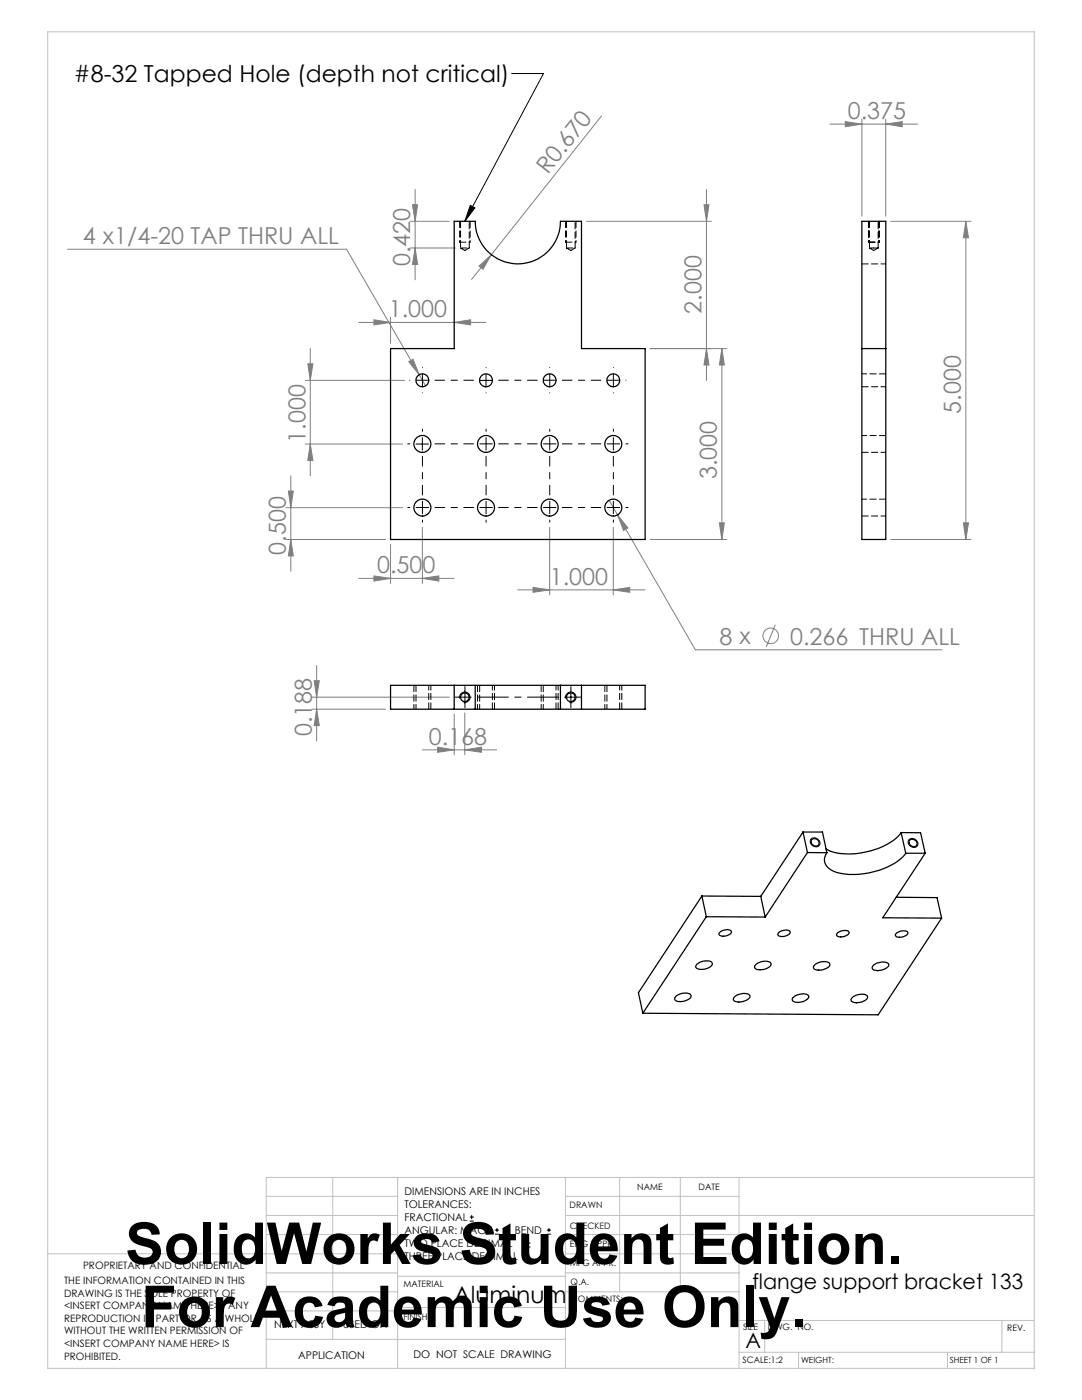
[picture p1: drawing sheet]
<svg xmlns="http://www.w3.org/2000/svg" width="216mm" height="279mm" viewBox="0 0 216 279" stroke-linecap="round" stroke-linejoin="round" font-family="sans-serif">
<g fill="none" stroke="#808080" stroke-width=".2">
<path d="M82.8 37.8v18M120.1 23.1l-22.1 27.7M141 37.8v38.1M165.6 24.8h17.5M168.7 24.3l3.3 .5-3.3 .5zM172 23.8v19.3M176.7 24.8l3.3-.5v1zM176.7 23.8v19.3M13.5 49.7h55.6l14.5 25.1M81.8 44.2h7.8M81.8 49.5h9.1M82.3 40.9h1l-.5 3.3z"/>
<path d="M82.8 49.5l.5 3.3h-1zM95.6 53.1l2.4-2.3-1.6 2.9zM98 50.8l-3.9 5M117 44.2h25M140.5 40.9h1l-.5 3.3zM177.7 44.2h16M192.7 44.2l.6 3.2h-1.1zM192.7 44.2v63.5M60.9 75.9h19.9M61.4 72.6h1l-.5 3.3zM61.9 69.6v25.4M71.6 64.3h25.4"/>
<path d="M74.6 63.8l3.3 .5-3.3 .5zM77.9 63.3v5.2M81.6 72.2l.8-.5 1.2 3.1zM83.6 74.8l1.3 2.2M90.6 64.3l3.3-.5v1zM129.7 69.6h15.3M141 69.6l.5 3.2h-1zM144 69.6l.5 3.2h-1zM144 69.6v38.1M57.5 98h1l-.5 3.3zM58 95v19M60.9 88.6h19.4"/>
<path d="M61.9 88.6l.5 3.3h-1zM121.5 99.8l17.2 29.9h49.3M57 107.7h19.9M57 101.3h23.3M58 107.7l.5 3.2h-1zM71.6 115.4h19M74.6 114.9l3.3 .5-3.3 .6zM77.9 108.7v7.8M84.3 115.4l3.3-.5v1.1zM84.3 105.2v11.3M103.3 117.7h25.4M106.4 117.2l3.3 .5-3.3 .5z"/>
<path d="M109.7 105.2v13.5M122.4 117.7l3.3-.5v1zM122.4 105.2v13.5M123.2 102.8l2.1 2.6-.9 .5zM129.7 107.7h15.3M143.5 104.4h1l-.5 3.3zM177.7 107.7h16M192.2 104.4h1.1l-.6 3.3zM62.2 139.1h27.4M62.7 135.9h1l-.5 3.2zM63.2 132.8v15.1M154.7 124.7l-1.8 4.4"/>
<path d="M62.2 141.5h14.7M63.2 141.5l.5 3.3h-1zM84.3 149.6h14.8M87.3 149.1l3.3 .5-3.3 .5zM90.6 142.5v8.1M92.7 149.6l3.4-.5v1zM92.7 142.3v8.3"/>
<circle cx="153.8" cy="126.9" r="1.55"/>
</g>
<g fill="none" stroke="#000" stroke-width=".2">
<path d="M102.1 14.7h6.3l-15.7 29.5M93.8 41l1 .5-2.1 2.7zM95.7 75.9h2.5M97 74.6v2.6M83 88.6h2.5M84.3 87.3v2.6M91.8 139.4a1.04 1.04 0 0 1 .9-1.3 1.04 1.04 0 0 1 1.1 1.1 1.04 1.04 0 0 1-1.3 1M112.6 139.1h2.5M112.9 139.4a1.04 1.04 0 0 1 .9-1.3 1.04 1.04 0 0 1 1.1 1.1 1.04 1.04 0 0 1-1.3 1M113.9 137.9v2.5M161.7 167.5a1.04 1.04 0 0 1 1.5 0 1.04 1.04 0 0 1 .1 1.4 1.13 1.13 0 0 1-1.2-.2 1.13 1.13 0 0 1-.4-1.2zM181.4 167.6a1.06 1.06 0 0 1 1.3 0 1.06 1.06 0 0 1 .3 1.3 1.07 1.07 0 0 1-1.4 0 1.07 1.07 0 0 1-.2-1.3z"/>
<path d="M93.7 243.7h.8M93.7 242.9h.8M94.1 242.5v.8M98.7 246.3h.9M98.7 245.5h.9M99.2 245.1v.8M104.9 251.5h.8M104.9 250.6h.8M105 248.9h.8M105 248.1h.8M105.3 250.3v.8M105.4 247.7v.8"/>
<path d="M109.1 246.3h.8M109.1 245.5h.8M109.5 245.1v.8"/>
</g>
<g fill="none" stroke="#c0c0c0" stroke-width=".2">
<path d="M9.5 6.4h196.9v266.7h-196.9zM53.1 238.8h26.2M66.4 235v32.3M79.3 235v38.1M112.8 235v38.1M112.8 238.8h34.7M123.6 235v22.8M135.7 235v22.8M147.5 235v38.1M206.4 235h-153.3v38.1M9.5 250.2h69.8M53.1 257.8h26.2"/>
<path d="M53.1 242.6h26.2M53.1 246.4h26.2M53.1 254h26.2M79.3 254.7h33.5M112.8 257.8h34.7M112.8 250.2h34.7M112.8 242.6h93.6M112.8 246.4h34.7M112.8 254h34.7M53.1 267.3h59.7M53.1 261.6h26.2M79.3 260.9h33.5"/>
<path d="M147.5 269.9h58.9M147.5 263.5h58.9M152.6 263.5v6.4M159.3 269.9v3.2M189.1 269.9v3.2M199.9 263.5v6.4"/>
</g>
<g fill="none" stroke="#000" stroke-width=".2" stroke-dasharray="15.2 1.3 1.3 1.3">
<path d="M81.8 75.9h.1M84.3 75.9v1.2M84.3 75.9h1.2M84.3 75.9v-1.3M84.3 75.9h-1.3M84.3 78.4h.1M84.3 73.4h.1M97 78.4h.1M97 73.4h.1M109.7 75.9v1.2M109.7 75.9h1.2M109.7 75.9v-1.3"/>
<path d="M109.7 75.9h-1.3M109.7 78.4h.1M109.7 73.4h.1M122.4 75.9v1.2M122.4 75.9h1.2M122.4 75.9v-1.3M122.4 75.9h-1.3M122.4 78.4h.1M122.4 73.4h.1M124.9 75.9h.1M81.8 88.6h-.4M84.3 86.1v-.5"/>
<path d="M97 88.6h1.2M97 88.6v-1.3M97 88.6h-1.3M97 88.6v1.2M97 86.1v-.5M109.7 88.6h1.2M109.7 88.6v-1.3M109.7 88.6h-1.3M109.7 88.6v1.2M109.7 86.1v-.5M122.4 88.6h1.2M122.4 88.6v-1.3"/>
<path d="M122.4 88.6h-1.3M122.4 88.6v1.2M122.4 86.1v-.5M124.9 88.6h.4M81.8 101.3h-.4M84.3 101.3h1.2M84.3 101.3v-1.3M84.3 101.3h-1.3M84.3 101.3v1.2M84.3 103.8v.4M97 101.3h1.2M97 101.3v-1.3"/>
<path d="M97 101.3h-1.3M97 101.3v1.2M97 103.8v.4M109.7 101.3h1.2M109.7 101.3v-1.3M109.7 101.3h-1.3M109.7 101.3v1.2M109.7 103.8v.4M122.4 101.3h1.2M122.4 101.3v-1.3M122.4 101.3h-1.3M122.4 101.3v1.2"/>
<path d="M122.4 103.8v.4M124.9 101.3h.4M91.5 139.1h-.8M92.8 139.1v1.3M92.8 139.1h1.2M92.8 139.1v-1.2M92.8 139.1h-1.3M92.8 137.9v-.9M113.9 137.9v-.9M115.2 139.1h.8M92.8 140.4v.8M113.9 140.4v.8"/>
</g>
<path d="M111.4 139.1h-16.1" fill="none" stroke="#000" stroke-width=".2" stroke-dasharray="15.2 1.3 1.3 1.3" stroke-dashoffset="9.1"/>
<path d="M91.7 44.2v4.1M91.7 48.3h2.1M93.8 44.2v4.1M112.9 44.2v4.1M112.9 48.3h2M114.9 44.2v4.1M173.3 44.2v4.1M173.3 48.3h2.1M175.4 44.2v4.1" fill="none" stroke="#000" stroke-width=".2" stroke-dasharray="1.3 .6"/>
<g fill="none" stroke="#000" stroke-width=".2" stroke-dasharray="15.2 1.3 1.3 1.3" stroke-dashoffset="13.3">
<path d="M94.5 75.9h-7.7M107.2 75.9h-7.7M119.9 75.9h-7.7M84.3 91.1v7.7M86.8 88.6h7.7M97 91.1v7.7M99.5 88.6h7.7M109.7 91.1v7.7M112.2 88.6h7.7M122.4 91.1v7.7M86.8 101.3h7.7M99.5 101.3h7.7"/>
<path d="M112.2 101.3h7.7"/>
</g>
<g fill="#808080">
<path d="M95.6 53.1l2.4-2.3-1.6 2.9z"/>
<path d="M84.3 115.4l3.3-.5v1.1zM74.6 114.9l3.3 .5-3.3 .6zM92.7 149.6l3.4-.5v1zM87.3 149.1l3.3 .5-3.3 .5z"/>
<path d="M74.6 63.8l3.3 .5-3.3 .5zM90.6 64.3l3.3-.5v1zM81.6 72.2l2 2.6-1.2-3.1zM123.2 102.8l1.2 3.1 .9-.5zM168.7 24.3l3.3 .5-3.3 .5zM176.7 24.8l3.3-.5v1z"/>
<path d="M106.4 117.2l3.3 .5-3.3 .5zM122.4 117.7l3.3-.5v1z"/>
<path d="M143.5 104.4h1l-.5 3.3zM144 69.6l.5 3.2h-1z"/>
<path d="M82.3 40.9h1l-.5 3.3zM82.8 49.5l.5 3.3h-1zM57.5 98h1l-.5 3.3zM58 107.7l.5 3.2h-1zM140.5 40.9h1l-.5 3.3zM141 69.6l.5 3.2h-1zM192.7 44.2l.6 3.2h-1.1zM192.2 104.4h1.1l-.6 3.3zM62.7 135.9h1l-.5 3.2zM63.2 141.5l.5 3.3h-1z"/>
<path d="M61.9 88.6l.5 3.3h-1zM61.4 72.6h1l-.5 3.3z"/>
</g>
<path d="M93.8 41l1 .5-2.1 2.7z" fill="#000"/>
<g fill="none" stroke="#000" stroke-width=".25">
<path d="M90.6 44.2h4.2a8.5 8.5 0 0 0 8.5 8.5 8.5 8.5 0 0 0 8.5-8.5h4.2v25.4h12.7v38.1h-50.8v-38.1h12.7zM172 44.2h4.7v63.5h-4.7zM172 69.6h4.7M90.6 136.8v4.7M94.8 136.8h17M94.8 136.8h-16.9v4.7h16.9M94.8 136.8v4.7M111.8 136.8h16.9v4.7h-16.9M111.8 136.8v4.7M116 136.8v4.7M94.8 141.5h17M140.1 178.8l-12.7 19.3 .9 4.1"/>
<path d="M140.1 178.8l.8 4.2M140.1 178.8l11.7 .1M151.8 178.9l.9 4.1M160.2 166.1h3.9l.9 4.1M160.2 166.1l.9 4M160.2 166.1l-8.4 12.8M161.1 170.1l-8.4 12.9M161.1 170.1l3.9 .1M162 167.6a.83 .83 0 0 1 1.2 0 .83 .83 0 0 1-.2 1.2 .91 .91 0 0 1-.9-.3 .91 .91 0 0 1-.1-.9zM165 170.2a2.31 2.31 0 0 0 1.2 3.6 14.9 14.9 0 0 0 11.7-1.2l1.9-1.3 .9-1M178.8 179.1h8.2l.9 4.1M179.8 166.2a12.1 12.1 0 0 1-8 4 10.9 10.9 0 0 1-6.9-.8"/>
<path d="M179.8 166.2l.9 4.1M179.8 166.2h3.9l.9 4.1M180.7 170.3h3.9M181.5 167.7a.85 .85 0 0 1 1.2 0 .85 .85 0 0 1 0 1.2 .9 .9 0 0 1-1-.2 .9 .9 0 0 1-.2-1zM184.6 170.3l-8.5 12.9h11.8M134.9 198.8a2.54 2.54 0 0 1 2.9-.3 .93 .93 0 0 1-.9 1.2 1.85 1.85 0 0 1-2.3-.3zM139 192.5a2.57 2.57 0 0 1 3.1-.4 .96 .96 0 0 1-1 1.2 1.82 1.82 0 0 1-2.3-.3zM140.9 183l-12.6 19.2M140.9 183h11.8M143.5 186.2a1.89 1.89 0 0 1 2.4-.3 1.53 1.53 0 0 1-1.9 .9l-.5-.2zM146.5 199a2.71 2.71 0 0 1 3.1-.4 .93 .93 0 0 1-1 1.1 1.89 1.89 0 0 1-2.3-.2zM150.7 192.6a2.57 2.57 0 0 1 3.1-.4 .99 .99 0 0 1-.9 1.1 1.89 1.89 0 0 1-2.3-.2z"/>
<path d="M155.4 186.1a1.86 1.86 0 0 1 2.3-.2 1.51 1.51 0 0 1-1.9 1 .46 .46 0 0 1-.6-.3 .46 .46 0 0 1 .2-.5zM158.2 199.1a2.71 2.71 0 0 1 3.1-.4 1.04 1.04 0 0 1-.9 1.1 1.95 1.95 0 0 1-2.3-.2zM162.6 192.5a2.54 2.54 0 0 1 2.9-.2 .93 .93 0 0 1-.9 1.1 1.85 1.85 0 0 1-2.3-.3zM167 186.3a1.85 1.85 0 0 1 2.4-.3 1.53 1.53 0 0 1-1.9 1l-.6-.3zM170 199.2a2.64 2.64 0 0 1 3-.4 .97 .97 0 0 1-.9 1.1 1.92 1.92 0 0 1-2.3-.3zM174.2 192.8a2.71 2.71 0 0 1 3.1-.5 .93 .93 0 0 1-1 1.2 1.89 1.89 0 0 1-2.3-.3zM178.8 186.3a1.85 1.85 0 0 1 2.4-.2 1.53 1.53 0 0 1-2 .9l-.5-.3zM187.9 183.2l-12.7 19.3-46.9-.3"/>
<circle cx="84.3" cy="75.9" r="1.28"/>
<circle cx="97" cy="75.9" r="1.28"/>
<circle cx="109.7" cy="75.9" r="1.28"/>
<circle cx="122.4" cy="75.9" r="1.28"/>
<circle cx="84.3" cy="88.6" r="1.68"/>
<circle cx="97" cy="88.6" r="1.68"/>
<circle cx="109.7" cy="88.6" r="1.68"/>
<circle cx="122.4" cy="88.6" r="1.68"/>
<circle cx="84.3" cy="101.3" r="1.68"/>
<circle cx="97" cy="101.3" r="1.68"/>
<circle cx="109.7" cy="101.3" r="1.68"/>
<circle cx="122.4" cy="101.3" r="1.68"/>
<circle cx="92.8" cy="139.2" r=".86"/>
<circle cx="113.9" cy="139.2" r=".87"/>
</g>
<g fill="none" stroke="#000" stroke-width=".2" stroke-dasharray="1.3 .6">
<path d="M91.9 49.5h1.7M91.9 49.5l.8 .5M91.9 44.2v5.3M92.7 50l.9-.5M93.6 49.5v-5.3M113 49.5h1.8M113 44.2v5.3M113 49.5l.9 .5M113.9 50l.9-.5M114.8 49.5v-5.3M172 52.7h4.7M173.5 49.5h.8"/>
<path d="M173.5 49.5l.8 .5M173.5 44.2v5.3M174.3 49.5h.9M174.3 50l.9-.5M175.2 49.5v-5.3M172 77.2h4.7M176.7 74.6h-4.7M172 90.3h4.7M176.7 86.9h-4.7M176.7 99.6h-4.7M172 103h4.7M82.6 136.8v4.7"/>
<path d="M83 136.8v4.7M95.3 136.8v4.7M95.7 136.8v4.7M108 136.8v4.7M108.4 136.8v4.7M120.7 136.8v4.7M121.1 136.8v4.7M85.5 141.5v-4.7M86 141.5v-4.7M98.2 141.5v-4.7M98.7 141.5v-4.7M110.9 141.5v-4.7"/>
<path d="M111.4 141.5v-4.7M123.6 141.5v-4.7M124.1 141.5v-4.7"/>
</g>
<g font-size="11.5">
<text x="25" y="252.3">SolidWorks Student Edition.</text>
<text x="28.2" y="264.9">For Academic Use Only.</text>
</g>
<g font-size="4.7">
<text x="14.8" y="16.4">#8-32 Tapped Hole (depth not critical)</text>
<text x="90.5" y="260">Aluminum</text>
</g>
<g font-size="4.7" fill="#808080">
<text x="169.2" y="23.7">0.375</text>
<text x="109.3" y="35" transform="rotate(-52 109.3 35)">R0.670</text>
<text x="16.5" y="48.7">4 x1/4-20 TAP THRU ALL</text>
<text x="81.8" y="53.1" transform="rotate(-90 81.8 53.1)">0.420</text>
<text x="77.6" y="63.3">1.000</text>
<text x="140" y="62.6" transform="rotate(-90 140 62.6)">2.000</text>
<text x="191.7" y="82.6" transform="rotate(-90 191.7 82.6)">5.000</text>
<text x="60.9" y="88.4" transform="rotate(-90 60.9 88.4)">1.000</text>
<text x="143" y="95.6" transform="rotate(-90 143 95.6)">3.000</text>
<text x="57" y="110.7" transform="rotate(-90 57 110.7)">0.500</text>
<text x="75.2" y="114.4">0.500</text>
<text x="109.7" y="116.7">1.000</text>
<text x="143.5" y="128.6">8 x</text>
<text x="157.7" y="128.6">0.266 THRU ALL</text>
<text x="62.2" y="146.9" transform="rotate(-90 62.2 146.9)">0.188</text>
<text x="85.6" y="148.6">0.168</text>
</g>
<g font-size="4.2">
<text x="150.1" y="257.3">flange support bracket 133</text>
<text x="148.8" y="269">A</text>
</g>
<g font-size="2.1">
<text x="80.7" y="238.5">DIMENSIONS ARE IN INCHES</text>
<text x="80.7" y="241.1">TOLERANCES:</text>
<text x="80.7" y="243.7">FRACTIONAL</text>
<text x="80.7" y="246.3">ANGULAR: MACH</text>
<text x="80.7" y="248.9">TWO PLACE DECIMAL</text>
<text x="80.7" y="251.4">THREE PLACE DECIMAL</text>
<text x="102.7" y="246.3">BEND</text>
<text x="54.7" y="265">NEXT ASSY</text>
<text x="68.4" y="265">USED ON</text>
<text x="59.5" y="271.2">APPLICATION</text>
<text x="82.5" y="270.9">DO NOT SCALE DRAWING</text>
</g>
<g font-size="2">
<text x="12.8" y="256.2">THE INFORMATION CONTAINED IN THIS</text>
<text x="16.6" y="253.2">PROPRIETARY AND CONFIDENTIAL</text>
<text x="12.8" y="258.8">DRAWING IS THE SOLE PROPERTY OF</text>
<text x="12.8" y="261.3">&lt;INSERT COMPANY NAME HERE&gt;. ANY</text>
<text x="12.8" y="263.8">REPRODUCTION IN PART OR AS A WHOLE</text>
<text x="12.8" y="266.3">WITHOUT THE WRITTEN PERMISSION OF</text>
<text x="12.8" y="268.8">&lt;INSERT COMPANY NAME HERE&gt; IS</text>
<text x="12.8" y="271.4">PROHIBITED.</text>
</g>
<g font-size="1.8">
<text x="127.2" y="237.4">NAME</text>
<text x="139.4" y="237.5">DATE</text>
<text x="113.7" y="241.2">DRAWN</text>
<text x="113.7" y="245.2">CHECKED</text>
<text x="113.7" y="248.8">ENG APPR.</text>
<text x="80.5" y="256.9">MATERIAL</text>
<text x="113.7" y="252.6">MFG APPR.</text>
<text x="113.8" y="256.4">Q.A.</text>
<text x="80.5" y="263.3">FINISH</text>
<text x="113.9" y="259.9">COMMENTS:</text>
<text x="148.3" y="265.4">SIZE</text>
<text x="153.2" y="265.5">DWG. NO.</text>
<text x="201" y="265.6">REV.</text>
<text x="148.2" y="272">SCALE:1:2</text>
</g>
<g font-size="1.7">
<text x="159.8" y="272.1">WEIGHT:</text>
<text x="189.5" y="272.1">SHEET 1 OF 1</text>
</g>
</svg>
